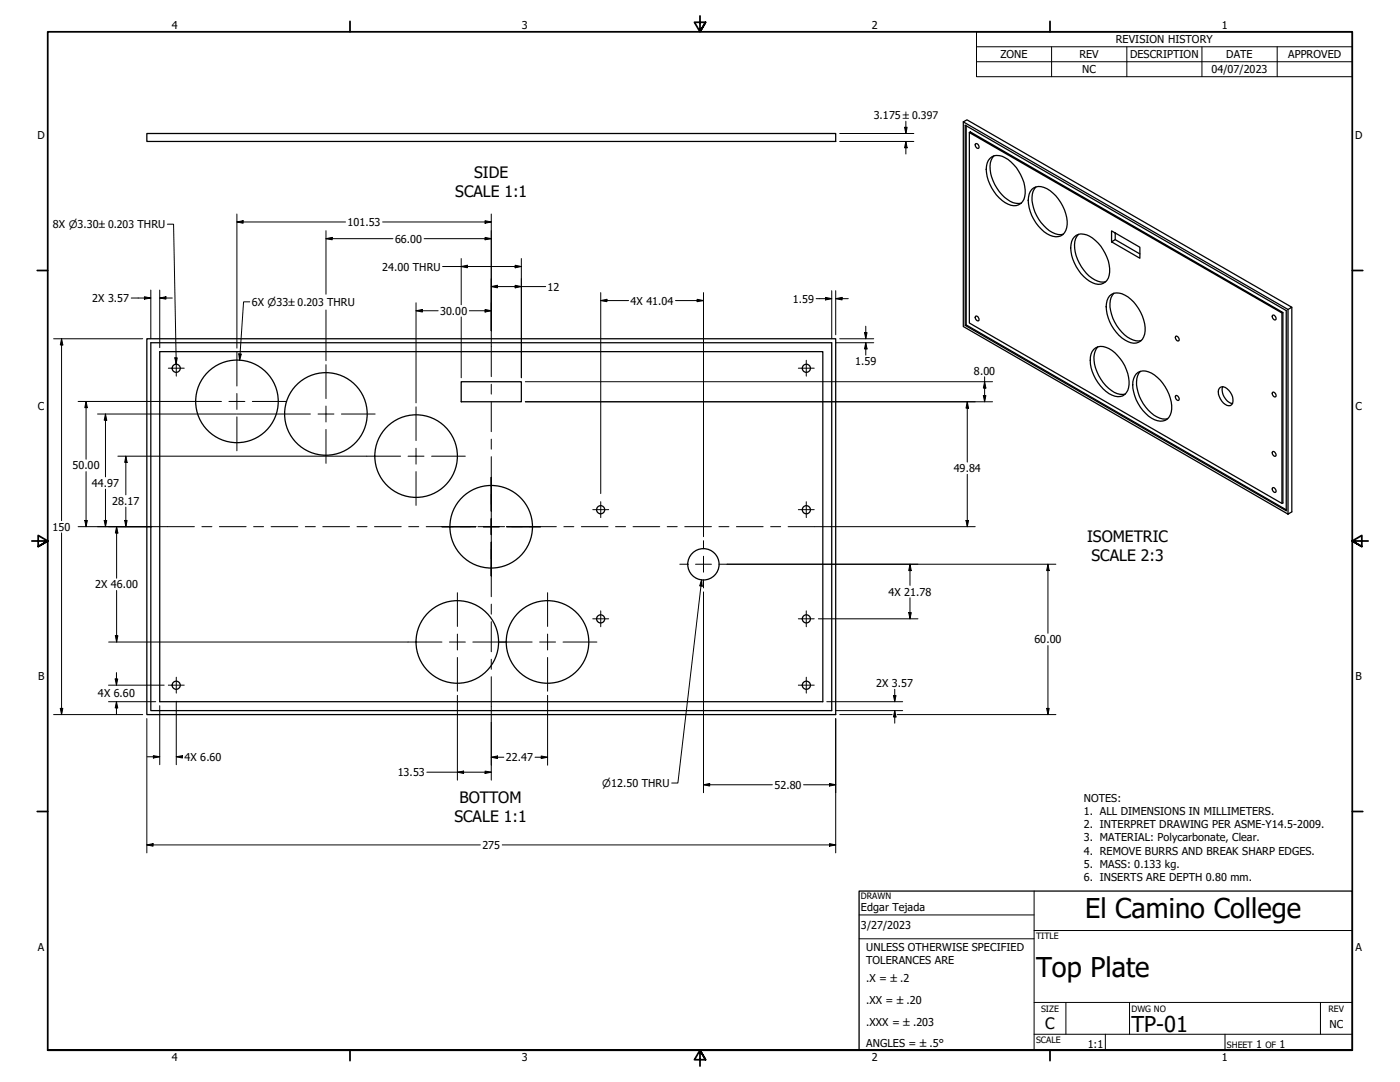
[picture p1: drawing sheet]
<svg xmlns="http://www.w3.org/2000/svg" width="559mm" height="432mm" viewBox="0 0 559 432" stroke-linecap="round" stroke-linejoin="round" font-family="sans-serif">
<!-- layer: Visible (ANSI) -->
<g fill="none" stroke="#000" stroke-width=".51">
<path d="M58.6 53.3h275v3.2h-275zM384.5 48.6l1.5-.8 129.6 74.8-1.5 .9M385.3 50l128.1 74v79.8l-128.1-73.9zM385.6 50.2v79.5l-.3 .2M386.9 52.9l.4-.3 124.8 72.1-.4 .2zM386.9 52.9v76l124.8 72 .4-.2v-76M389.3 57.5a1.04 1.04 0 0 1 1.3 .4 1.04 1.04 0 0 1-.3 1.3 1.45 1.45 0 0 1-1-1.7zM395.1 63.2a4.8 4.8 0 0 1 6-.3 16.4 16.4 0 0 1 7.9 15.6 4.4 4.4 0 0 1-6.7 3 16.5 16.5 0 0 1-8.5-15.3l.7-2.1zM396.7 62.2a9.2 9.2 0 0 0-.3 9.9 14.6 14.6 0 0 0 9.2 9.1l2.1-.1M411.8 75.6a4.9 4.9 0 0 1 6.1-.3 16.5 16.5 0 0 1 7.9 15.6 4.4 4.4 0 0 1-6.7 3 16.4 16.4 0 0 1-8.6-15.2l.3-1.2zM413.5 74.6a9.4 9.4 0 0 0-.4 10 15.3 15.3 0 0 0 9.2 9l2.1-.1M428.8 94.6a4.8 4.8 0 0 1 6-.4 16.5 16.5 0 0 1 7.9 15.7 4.4 4.4 0 0 1-6.6 2.9 16.5 16.5 0 0 1-8.6-15.2l.7-2.2z"/>
<path d="M430.5 93.5a9.2 9.2 0 0 0-.4 10 14.6 14.6 0 0 0 9.2 9l2.1-.1M445.1 93v2.6l-1.4 .9v-4.4l11.3 6.6v4.4l-11.3-6.6M445.1 95.6l9.9 5.7M442.9 118a5.5 5.5 0 0 1 7.3 .5 16.7 16.7 0 0 1 6.7 14.8 4.4 4.4 0 0 1-6.7 3 16.2 16.2 0 0 1-8.6-15.2l.3-1.2zM444.6 117a9.4 9.4 0 0 0-.4 10 13.2 13.2 0 0 0 10.3 9.1l1-.2M58.6 135.2h275v150h-275zM60.2 136.8h271.8v146.8h-271.8zM385.6 129.7l127.8 73.8M389.3 126.3a1.05 1.05 0 0 1 1.2 .5 1.05 1.05 0 0 1-.2 1.3l-.3-.1a1.45 1.45 0 0 1-.7-1.7zM436.6 139.4a4.9 4.9 0 0 1 6.1-.3 16.2 16.2 0 0 1 7.8 15.6 4.3 4.3 0 0 1-6.7 3 16.1 16.1 0 0 1-8.3-16.4zM438.2 138.4a9.2 9.2 0 0 0-.4 9.9 14.6 14.6 0 0 0 9.2 9.1l2.1-.1M469.2 134.3l.3-.2 .7 .3a1.14 1.14 0 0 1 .3 1.6 1.3 1.3 0 0 1-1.3-1.7z"/>
<path d="M507.9 125.9a1.02 1.02 0 0 1 1.2 .5 1.02 1.02 0 0 1-.3 1.3l-.3-.1a1.45 1.45 0 0 1-.6-1.7zM511.7 124.9v76M515.6 122.6v81.7l-1.5 .9-129.6-74.9v-81.7l129.6 74.9v81.7M63.8 140.3h264.6v139.7h-264.6zM184.1 152.3h24v8h-24zM453.5 149.2a4.9 4.9 0 0 1 6.1-.3 16.5 16.5 0 0 1 7.9 15.6 4.4 4.4 0 0 1-6.7 3 16.6 16.6 0 0 1-8.6-15.2zM455.2 148.2a9.6 9.6 0 0 0-.4 10 14.9 14.9 0 0 0 9.3 9l2-.1M469.2 158a1.05 1.05 0 0 1 1.2 .5 1.05 1.05 0 0 1-.2 1.3l-.7-.5zM486.7 155a2.4 2.4 0 0 1 3.8 .8 4.9 4.9 0 0 1 1.1 5.7 2.76 2.76 0 0 1-3.9-1.4l-.6-.9a4.2 4.2 0 0 1-.4-4.2zM488.1 154.3a5.6 5.6 0 0 0 3.8 6.7M507.9 156.7a1.02 1.02 0 0 1 1.2 .4 1.02 1.02 0 0 1-.3 1.3l-.3-.1a1.45 1.45 0 0 1-.6-1.6zM507.9 180.3l.2-.2 .7 .4a1.14 1.14 0 0 1 .3 1.6 1.3 1.3 0 0 1-1.2-1.8z"/>
<path d="M507.9 194.8l.2-.2 .7 .3a1.14 1.14 0 0 1 .3 1.6 1.3 1.3 0 0 1-1.2-1.7z"/>
<circle cx="70.3" cy="147" r="1.62"/>
<circle cx="321.8" cy="147" r="1.62"/>
<circle cx="94.6" cy="160.2" r="16.5"/>
<circle cx="130.1" cy="165.2" r="16.5"/>
<circle cx="166.1" cy="182" r="16.5"/>
<circle cx="196.1" cy="210.2" r="16.5"/>
<circle cx="239.7" cy="203.4" r="1.62"/>
<circle cx="321.8" cy="203.4" r="1.62"/>
<circle cx="280.8" cy="225.2" r="6.3"/>
<circle cx="182.5" cy="256.2" r="16.5"/>
<circle cx="218.5" cy="256.2" r="16.5"/>
<circle cx="239.7" cy="247" r="1.62"/>
<circle cx="321.8" cy="247" r="1.62"/>
<circle cx="70.3" cy="273.5" r="1.62"/>
<circle cx="321.8" cy="273.5" r="1.62"/>
</g>
<!-- layer: Border (ANSI) -->
<g fill="none" stroke="#000" stroke-width=".7">
<path d="M139.7 8.5v4.2M279.4 6.3v6.4l-2.2-3.8h4.4l-2.2 3.8 2.2-3.8M419.1 8.5v4.2M14.9 107.9h4.1M539.8 107.9h4.1M12.7 215.9h6.3l-3.8-2.2v4.4l3.8-2.2-3.8 2.2M546.1 215.9h-6.3l3.8-2.2v4.4l-3.8-2.2 3.8 2.2M14.9 323.8h4.1M539.8 323.8h4.1M19 419.1v-406.4h520.8v406.4h-520.8h520.8M139.7 419.1v4.2M419.1 419.1v4.2"/>
<path d="M281.6 422.9l-2.2-3.8 2.2 3.8h-4.4l2.2-3.8v6.3"/>
</g>
<!-- layer: Title (ANSI) -->
<path d="M412.7 355.6v63.5M342.9 365.1h69.8M342.9 374.6h69.8M412.7 371.3h127.1M412.7 412.7h127.1M412.7 400h127.1M425.4 400v12.7M441.2 412.7v6.4M450.8 400v12.7M488.9 412.7v6.4M527 400v12.7" fill="none" stroke="#000" stroke-width=".4"/>
<path d="M342.9 355.6h196.9v63.5h-196.9z" fill="none" stroke="#000" stroke-width=".51"/>
<!-- layer: Symbol (ANSI) -->
<g fill="none" stroke="#000" stroke-width=".4">
<path d="M389.8 18.7v-6h150v6M419.7 18.7v11.9M449.8 18.7v11.9M479.7 18.7v11.9M509.8 18.7v11.9M539.8 18.7h-150v5.9M539.8 18.7v11.9h-150v-6M389.8 24.6h150M66.8 89.5h2.5l1 55.8M99.7 120.5h-2.5l-1.6 23.3M69.8 142.8h.9l-.4 2.5zM95.3 141.2l1 .1-.7 2.5z"/>
<path d="M280 231.4l.3 2.5-1-.1zM280 231.4l-9.4 81.1h-2.5"/>
</g>
<!-- layer: Dimension (ANSI) -->
<g fill="none" stroke="#000" stroke-width=".4">
<path d="M335.2 56.5h29.5M335.2 53.3h29.5M361.1 50.8h1l-.5 2.5zM361.6 56.5l.5 2.5h-1zM361.6 48.4v4.9M361.6 56.5v5M94.6 88.6l2.4-.5v1zM94.6 88.6h43.3M94.6 85.4v53.5M130.1 95.2l2.5-.5v1zM130.1 95.2h26.7M130.1 92.1v25.3"/>
<path d="M152.7 88.6h43.4M169.3 95.2h26.8M193.6 88.1l2.5 .5-2.5 .5zM193.6 94.7l2.5 .5-2.5 .5zM196.1 85.4v46.6M52.4 118.9h7.8M57.7 118.4l2.5 .5-2.5 .5zM60.2 115.8v19.4M63.8 118.9l2.4-.5v1zM63.8 118.9h5M63.8 115.8v22.9M176.7 106.4h31.4"/>
<path d="M184.1 106.4l2.5-.5v1zM184.1 103.2v18.4M196.1 114.4l2.5-.5v1zM196.1 114.4h21.7M205.6 105.9l2.5 .5-2.5 .5zM205.6 113.9l2.5 .5-2.5 .5zM208.1 103.2v47.5M239.8 120l2.5-.6v1zM239.8 120h11.1M239.8 116.8v80.2M269.6 120h11.2M278.3 119.4l2.5 .6-2.5 .4z"/>
<path d="M280.8 116.8v93.3M325.8 119.2h6.2M329.5 118.7l2.5 .5-2.5 .5zM332 116v19.2M333.6 119.2l2.5-.5v1zM333.6 116v17.6M333.6 119.2h5M21.4 135.2h35.6M24.6 135.2l.5 2.5h-1zM24.6 135.2v72.6M130.1 123.7v20.3M166.1 124l2.5-.5v1z"/>
<path d="M166.1 124h8.8M166.1 120.8v40M184.1 126.5v24.2M187.3 124h8.8M193.6 123.5l2.5 .5-2.5 .5zM333.6 136.8h15.1M335.2 135.2h13.5M345.1 132.7h1l-.5 2.5zM345.6 136.8l.5 2.5h-1zM345.6 130.2v5M345.6 136.8v4.9M209.7 152.3h186.5"/>
<path d="M392.5 157.9h1l-.5 2.4zM393 152.3l.5 2.6h-1zM393 150.4v9.9M31.2 160.2h43.7M34.4 160.2l.5 2.5h-1.1zM34.4 160.2v23.1M38.9 165.2h55.5M42.1 165.2l.5 2.5h-1zM42.1 165.2v25.1M94.7 165.2h15.7M209.7 160.3h186.5M386.1 160.3l.5 2.6h-1z"/>
<path d="M386.1 160.3v24.1M34.4 188.2v22M42.1 195.2v15M47.1 182.1h82.9M50.2 182.1l.5 2.4h-.9zM50.2 182.1v15.4M130.2 182.1h16.2M386.1 189.3v20.9M24.6 212.7v72.5M31.2 210.2h29.4M33.8 207.7h1.1l-.5 2.5zM41.6 207.7h1l-.5 2.5z"/>
<path d="M46.5 210.2l.6 2.5h-1.1zM46.5 210.2v20.6M49.8 207.7h.9l-.5 2.5zM50.2 202.4v7.8M280.8 210.3v3.9M331.6 210.2h57.7M385.6 207.7h1l-.5 2.5zM46.5 235.6v20.6M280.8 236.2v80.2M290.2 225.2h131.2M363.2 225.2l.5 2.5h-1zM363.2 225.2v8.4"/>
<path d="M363.2 238.6v8.4M418.3 225.2l.5 2.5h-1zM418.3 225.2v27.5M43.4 256.2h119.5M46 253.7h1.1l-.6 2.5zM326.6 247h39.8M362.7 244.5h1l-.5 2.5zM418.3 257.6v27.6M43.3 273.4h22.2M46 271h1l-.5 2.4zM46.5 268.4v5M70.4 279.8v25.4"/>
<path d="M182.6 277.5v33.8M218.6 277.5v27.9M356.6 277.6h1l-.5 2.4zM357.1 275.1v4.9M21.4 285.2h35.6M24.1 282.7h1l-.5 2.5zM43.3 280h18.9M46.5 280l.5 2.5h-1zM46.5 280v5.1M58.6 286.8v53.6M63.8 281.6v23.6M196.1 288.4v22.9"/>
<path d="M330 280h30.3M333.6 286.8v53.6M333.6 283.6h26.7M335.2 285.2h20.9M357.1 283.6l.5 2.5h-1zM357.1 283.6v5M358.1 285.2h63.3M417.8 282.7h1l-.5 2.5zM58.7 302h5.1M61.2 301.6l2.6 .4-2.6 .5zM70.4 302l2.4-.4v.9zM70.4 302h2.5"/>
<path d="M170.4 308.2h25.7M182.6 308.2l2.4-.5v1zM193.6 307.7l2.5 .5-2.5 .5zM196.1 302.2l2.5-.5v1zM196.1 302.2h5M213.6 302.2h5M216 301.7l2.6 .5-2.6 .5zM280.8 313.2l2.5-.5v1zM280.8 313.2h27.5M320.7 313.2h12.9M331.1 312.7l2.5 .5-2.5 .5zM58.6 337.2l2.5-.5v1z"/>
<path d="M58.6 337.2h133.1M200.5 337.2h133.1M331.1 336.7l2.5 .5-2.5 .5z"/>
</g>
<g fill="#000">
<path d="M361.1 50.8h1l-.5 2.5z" fill-rule="evenodd"/>
<path d="M361.6 56.5l.5 2.5h-1z" fill-rule="evenodd"/>
<path d="M94.6 88.6l2.4-.5v1z" fill-rule="evenodd"/>
<path d="M130.1 95.2l2.5-.5v1z" fill-rule="evenodd"/>
<path d="M193.6 88.1l2.5 .5-2.5 .5z" fill-rule="evenodd"/>
<path d="M193.6 94.7l2.5 .5-2.5 .5z" fill-rule="evenodd"/>
<path d="M57.7 118.4l2.5 .5-2.5 .5z" fill-rule="evenodd"/>
<path d="M63.8 118.9l2.4-.5v1z" fill-rule="evenodd"/>
<path d="M184.1 106.4l2.5-.5v1z" fill-rule="evenodd"/>
<path d="M196.1 114.4l2.5-.5v1z" fill-rule="evenodd"/>
<path d="M205.6 105.9l2.5 .5-2.5 .5z" fill-rule="evenodd"/>
<path d="M205.6 113.9l2.5 .5-2.5 .5z" fill-rule="evenodd"/>
<path d="M239.8 120l2.5-.6v1z" fill-rule="evenodd"/>
<path d="M329.5 118.7l2.5 .5-2.5 .5z" fill-rule="evenodd"/>
<path d="M333.6 119.2l2.5-.5v1z" fill-rule="evenodd"/>
<path d="M24.6 135.2l.5 2.5h-1z" fill-rule="evenodd"/>
<path d="M166.1 124l2.5-.5v1z" fill-rule="evenodd"/>
<path d="M193.6 123.5l2.5 .5-2.5 .5z" fill-rule="evenodd"/>
<path d="M278.3 119.4l2.5 .6-2.5 .4z" fill-rule="evenodd"/>
<path d="M345.1 132.7h1l-.5 2.5z" fill-rule="evenodd"/>
<path d="M345.6 136.8l.5 2.5h-1z" fill-rule="evenodd"/>
<path d="M392.5 157.9h1l-.5 2.4z" fill-rule="evenodd"/>
<path d="M393 152.3l.5 2.6h-1z" fill-rule="evenodd"/>
<path d="M34.4 160.2l.5 2.5h-1.1z" fill-rule="evenodd"/>
<path d="M42.1 165.2l.5 2.5h-1z" fill-rule="evenodd"/>
<path d="M386.1 160.3l.5 2.6h-1z" fill-rule="evenodd"/>
<path d="M50.2 182.1l.5 2.4h-.9z" fill-rule="evenodd"/>
<path d="M33.8 207.7h1.1l-.5 2.5z" fill-rule="evenodd"/>
<path d="M41.6 207.7h1l-.5 2.5z" fill-rule="evenodd"/>
<path d="M46.5 210.2l.6 2.5h-1.1z" fill-rule="evenodd"/>
<path d="M49.8 207.7h.9l-.5 2.5z" fill-rule="evenodd"/>
<path d="M385.6 207.7h1l-.5 2.5z" fill-rule="evenodd"/>
<path d="M363.2 225.2l.5 2.5h-1z" fill-rule="evenodd"/>
<path d="M418.3 225.2l.5 2.5h-1z" fill-rule="evenodd"/>
<path d="M46 253.7h1.1l-.6 2.5z" fill-rule="evenodd"/>
<path d="M362.7 244.5h1l-.5 2.5z" fill-rule="evenodd"/>
<path d="M46 271h1l-.5 2.4z" fill-rule="evenodd"/>
<path d="M356.6 277.6h1l-.5 2.4z" fill-rule="evenodd"/>
<path d="M24.1 282.7h1l-.5 2.5z" fill-rule="evenodd"/>
<path d="M46.5 280l.5 2.5h-1z" fill-rule="evenodd"/>
<path d="M357.1 283.6l.5 2.5h-1z" fill-rule="evenodd"/>
<path d="M417.8 282.7h1l-.5 2.5z" fill-rule="evenodd"/>
<path d="M61.2 301.6l2.6 .4-2.6 .5z" fill-rule="evenodd"/>
<path d="M70.4 302l2.4-.4v.9z" fill-rule="evenodd"/>
<path d="M182.6 308.2l2.4-.5v1z" fill-rule="evenodd"/>
<path d="M193.6 307.7l2.5 .5-2.5 .5z" fill-rule="evenodd"/>
<path d="M196.1 302.2l2.5-.5v1z" fill-rule="evenodd"/>
<path d="M216 301.7l2.6 .5-2.6 .5z" fill-rule="evenodd"/>
<path d="M280.8 313.2l2.5-.5v1z" fill-rule="evenodd"/>
<path d="M331.1 312.7l2.5 .5-2.5 .5z" fill-rule="evenodd"/>
<path d="M58.6 337.2l2.5-.5v1z" fill-rule="evenodd"/>
<path d="M331.1 336.7l2.5 .5-2.5 .5z" fill-rule="evenodd"/>
</g>
<!-- layer: Center Mark (ANSI) -->
<g fill="none" stroke="#000" stroke-width=".4">
<path d="M67.2 146.9h6.3M70.4 143.8v6.3M94.6 140.5v13.6M94.6 157v6.4M130.1 145.5v13.6M318.6 146.9h6.4M321.8 143.8v6.3M74.9 160.2h13.5M91.4 160.2h6.3M94.6 166.4v13.5M100.7 160.2h13.5M110.4 165.2h13.5"/>
<path d="M126.9 165.2h6.4M130.1 162.1v6.3M130.1 171.4v13.5M136.3 165.2h13.4M166.1 162.4v13.4M166.1 178.9v6.3M146.4 182.1h13.5M162.9 182.1h6.3M166.1 188.2v13.5M172.3 182.1h13.4M196.1 190.5v13.5M176.4 210.2h13.5"/>
<path d="M192.9 210.2h6.4M196.1 207v6.4M196.1 216.3v13.6M202.2 210.2h13.6M236.6 203.4h6.4M239.8 200.2v6.4M280.8 215.8v3.2M318.6 203.4h6.4M321.8 200.2v6.4M182.6 236.5v13.5M218.6 236.5v13.5M271.3 225.2h3.3"/>
<path d="M277.6 225.2h6.4M280.8 222v6.3M280.8 231.4v3.2M287 225.2h3.2M162.9 256.2h13.5M179.4 256.2h6.3M182.6 253v6.4M188.7 256.2h23.7M215.4 256.2h6.3M218.6 253v6.4M224.7 256.2h13.6M236.6 247h6.4"/>
<path d="M239.8 243.8v6.3M318.6 247h6.4M321.8 243.8v6.3M67.2 273.4h6.3M70.4 270.3v6.3M182.6 262.4v13.4M218.6 262.4v13.4M318.6 273.4h6.4M321.8 270.3v6.3"/>
</g>
<!-- layer: Symbol (ANSI) -->
<g fill="#000">
<path d="M69.8 142.8h.9l-.4 2.5z" fill-rule="evenodd"/>
<path d="M95.3 141.2l1 .1-.7 2.5z" fill-rule="evenodd"/>
<path d="M280 231.4l.3 2.5-1-.1z" fill-rule="evenodd"/>
</g>
<!-- layer: Centerline (ANSI) -->
<g fill="none" stroke="#000" stroke-width=".4">
<path d="M196.1 132v18.3M196.1 153.4v3.9M196.1 160.3v12M196.1 175.3v4M196.1 182.2v12M196.1 197.2v4M60.6 210.2h17M80.6 210.2h4M87.6 210.2h10.6M101.2 210.2h4M108.2 210.2h10.7M121.9 210.2h4"/>
<path d="M128.8 210.2h10.7M142.5 210.2h4M149.5 210.2h10.6M163.1 210.2h4M170.1 210.2h10.7M183.8 210.2h4M190.8 210.2h10.6M196.1 204.2v12M196.1 219.2v3.9M204.4 210.2h4M211.4 210.2h10.7M225 210.2h4"/>
<path d="M232 210.2h10.7M245.7 210.2h4M252.7 210.2h10.6M266.3 210.2h4M273.3 210.2h10.7M287 210.2h4M293.9 210.2h10.7M307.6 210.2h4M314.6 210.2h17M196.1 226.2v11.9M196.1 241.1v4M196.1 248.1v12"/>
<path d="M196.1 263.1v4M196.1 270.1v18.3"/>
</g>
<g font-size="10.9">
<text x="433.1" y="366.5">El Camino College</text>
<text x="413.5" y="390.1">Top Plate</text>
</g>
<text font-size="8.7" x="451.6" y="411.9">TP-01</text>
<g font-size="6.3">
<text x="189.3" y="70.9">SIDE</text>
<text x="181.7" y="78.4">SCALE 1:1</text>
<text x="433.9" y="216.3">ISOMETRIC</text>
<text x="435.7" y="223.8">SCALE 2:3</text>
<text x="183.4" y="320.6">BOTTOM</text>
<text x="181.4" y="328.1">SCALE 1:1</text>
<text x="417.2" y="410.8">C</text>
</g>
<g font-size="4.3">
<text x="68.6" y="11.7">4</text>
<text x="208.3" y="11.7">3</text>
<text x="348" y="11.7">2</text>
<text x="487.7" y="11.7">1</text>
<text x="445.4" y="17.3">REVISION HISTORY</text>
<text x="399.3" y="23.2">ZONE</text>
<text x="430.8" y="23.2">REV</text>
<text x="451" y="23.2">DESCRIPTION</text>
<text x="489.5" y="23.2">DATE</text>
<text x="514.1" y="23.2">APPROVED</text>
<text x="432" y="29.2">NC</text>
<text x="483.6" y="29">04/07/2023</text>
<text x="348.7" y="47.5">3.175 ±0.397</text>
<text x="15" y="55.6">D</text>
<text x="540.9" y="55.6">D</text>
<text x="21.1" y="91.1">8X ⌀3.30±0.203 THRU</text>
<text x="138.7" y="90.2">101.53</text>
<text x="157.7" y="96.8">66.00</text>
<text x="152.6" y="107.9">24.00 THRU</text>
<text x="218.6" y="116">12</text>
<text x="36.8" y="120.5">2X 3.57</text>
<text x="100.5" y="122">6X ⌀33±0.203 THRU</text>
<text x="175.6" y="125.6">30.00</text>
<text x="251.7" y="121.5">4X 41.04</text>
<text x="316.5" y="120.8">1.59</text>
<text x="341.3" y="145.7">1.59</text>
<text x="388.7" y="149.5">8.00</text>
<text x="15.1" y="163.5">C</text>
<text x="541" y="163.5">C</text>
<text x="28.9" y="187.3">50.00</text>
<text x="380.7" y="188.4">49.84</text>
<text x="36.6" y="194.4">44.97</text>
<text x="44.8" y="201.5">28.17</text>
<text x="21" y="211.8">150</text>
<text x="38" y="234.8">2X 46.00</text>
<text x="354.6" y="237.7">4X 21.78</text>
<text x="412.9" y="256.8">60.00</text>
<text x="15.2" y="271.5">B</text>
<text x="349.8" y="274.3">2X 3.57</text>
<text x="541.1" y="271.5">B</text>
<text x="39.1" y="278.3">4X 6.60</text>
<text x="73.7" y="303.6">4X 6.60</text>
<text x="201.9" y="303.8">22.47</text>
<text x="158.7" y="309.8">13.53</text>
<text x="309.1" y="314.8">52.80</text>
<text x="432.6" y="320.2">NOTES:</text>
<text x="432.6" y="325.4">1. ALL DIMENSIONS IN MILLIMETERS.</text>
<text x="432.6" y="330.6">2. INTERPRET DRAWING PER ASME-Y14.5-2009.</text>
<text x="432.6" y="335.8">3. MATERIAL: Polycarbonate, Clear.</text>
<text x="192.5" y="338.8">275</text>
<text x="432.6" y="341.1">4. REMOVE BURRS AND BREAK SHARP EDGES.</text>
<text x="432.6" y="346.3">5. MASS: 0.133 kg.</text>
<text x="432.6" y="351.5">6. INSERTS ARE DEPTH 0.80 mm.</text>
<text x="343.7" y="363.5">Edgar Tejada</text>
<text x="343.7" y="370.9">3/27/2023</text>
<text x="15.1" y="379.4">A</text>
<text x="345.8" y="379.4">UNLESS OTHERWISE SPECIFIED</text>
<text x="541" y="379.4">A</text>
<text x="345.8" y="384.7">TOLERANCES ARE</text>
<text x="345.8" y="392">.X = ±.2</text>
<text x="345.8" y="400.7">.XX = ±.20</text>
<text x="345.8" y="409.3">.XXX = ±.203</text>
<text x="530.6" y="410.1">NC</text>
<text x="345.8" y="418">ANGLES = ±.5°</text>
<text x="434.1" y="418.3">1:1</text>
<text x="501.3" y="418.3">1</text>
<text x="510.7" y="418.3">1</text>
<text x="68.6" y="423.3">4</text>
<text x="208.3" y="423.3">3</text>
<text x="348" y="423.3">2</text>
<text x="487.7" y="423.3">1</text>
</g>
<text font-size="4.1" x="240.4" y="314.1">⌀12.50 THRU</text>
<g font-size="3.5">
<text x="343.7" y="358.9">DRAWN</text>
<text x="413.5" y="374.6">TITLE</text>
<text x="415.5" y="403.9">SIZE</text>
<text x="451.6" y="403.9">DWG NO</text>
<text x="530.3" y="403.9">REV</text>
<text x="413.5" y="416.1">SCALE</text>
<text x="489.7" y="418.3">SHEET</text>
<text x="505.1" y="418.3">OF</text>
</g>
</svg>
